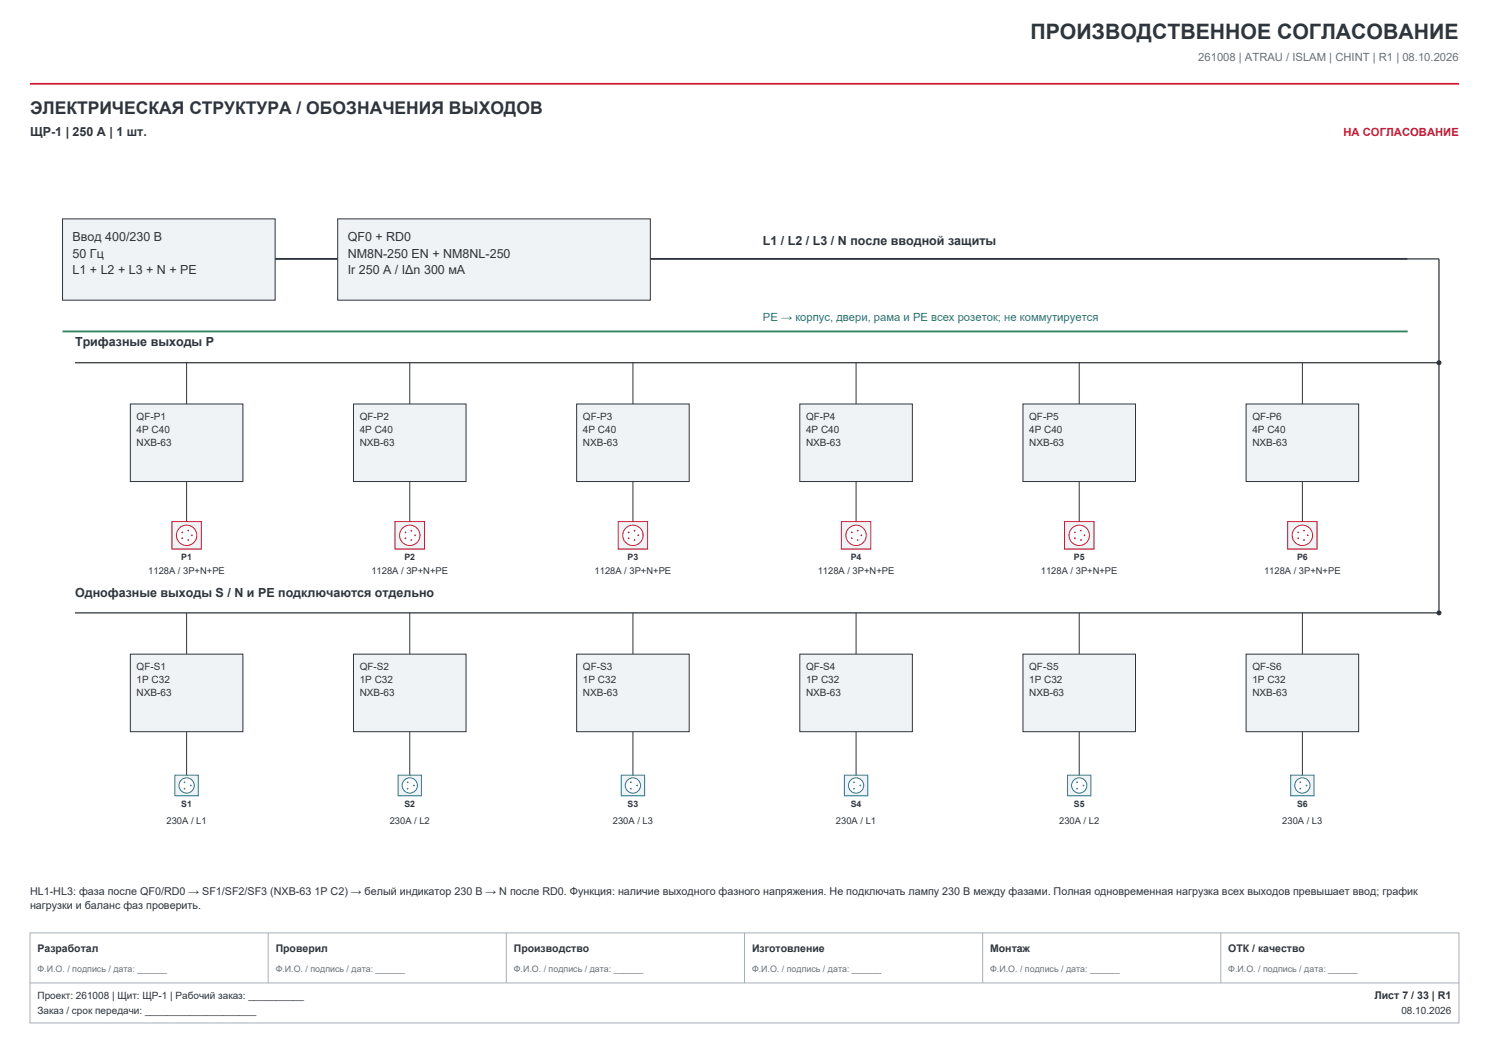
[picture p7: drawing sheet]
<svg xmlns="http://www.w3.org/2000/svg" width="420mm" height="297mm" viewBox="0 0 420 297" stroke-linecap="round" stroke-linejoin="round" font-family="sans-serif">
<path d="M8.5 23.6h403" fill="none" stroke="#d11935" stroke-width=".49"/>
<path d="M8.5 263.1h403v25.4h-403z" fill-rule="evenodd" fill="#fff" stroke="#a7b0b7" stroke-width=".28"/>
<path d="M8.5 277.2h403M75.6 263.1v14.1M142.8 263.1v14.1M210 263.1v14.1M277.2 263.1v14.1M344.4 263.1v14.1" fill="none" stroke="#a7b0b7" stroke-width=".28"/>
<g fill="#f0f3f5" stroke="#2f353c" stroke-width=".28">
<path d="M17.6 61.7h60v23h-60z" fill-rule="evenodd"/>
<path d="M95.2 61.7h88.2v23h-88.2z" fill-rule="evenodd"/>
</g>
<path d="M77.6 73h17.6M183.4 73h213.7" fill="none" stroke="#2f353c" stroke-width=".53"/>
<path d="M17.6 93.5h379.5" fill="none" stroke="#31835e" stroke-width=".53"/>
<path d="M397.1 73h8.8v99.9" fill="none" stroke="#2f353c" stroke-width=".35"/>
<path d="M52.6 102.3v11.6" fill="none" stroke="#2f353c" stroke-width=".28"/>
<path d="M36.8 113.9h31.7v21.9h-31.7z" fill-rule="evenodd" fill="#f0f3f5" stroke="#2f353c" stroke-width=".28"/>
<path d="M52.6 135.8v15.2" fill="none" stroke="#2f353c" stroke-width=".28"/>
<path d="M48.5 147.1h8.3v7.8h-8.3z" fill-rule="evenodd" fill="#f0f3f5" stroke="#d11935" stroke-width=".28"/>
<circle cx="52.6" cy="151" r="2.87" fill="#fff" stroke="#d11935" stroke-width=".28"/>
<g fill="#d11935">
<circle cx="54.1" cy="151" r=".25"/>
<circle cx="53.1" cy="149.7" r=".25"/>
<circle cx="51.4" cy="150.2" r=".25"/>
<circle cx="51.4" cy="151.8" r=".25"/>
<circle cx="53.1" cy="152.3" r=".25"/>
</g>
<path d="M115.6 102.3v11.6" fill="none" stroke="#2f353c" stroke-width=".28"/>
<path d="M99.7 113.9h31.8v21.9h-31.8z" fill-rule="evenodd" fill="#f0f3f5" stroke="#2f353c" stroke-width=".28"/>
<path d="M115.6 135.8v15.2" fill="none" stroke="#2f353c" stroke-width=".28"/>
<path d="M111.4 147.1h8.3v7.8h-8.3z" fill-rule="evenodd" fill="#f0f3f5" stroke="#d11935" stroke-width=".28"/>
<circle cx="115.6" cy="151" r="2.87" fill="#fff" stroke="#d11935" stroke-width=".28"/>
<g fill="#d11935">
<circle cx="117.1" cy="151" r=".25"/>
<circle cx="116" cy="149.7" r=".25"/>
<circle cx="114.4" cy="150.2" r=".25"/>
<circle cx="114.4" cy="151.8" r=".25"/>
<circle cx="116" cy="152.3" r=".25"/>
</g>
<path d="M178.5 102.3v11.6" fill="none" stroke="#2f353c" stroke-width=".28"/>
<path d="M162.7 113.9h31.7v21.9h-31.7z" fill-rule="evenodd" fill="#f0f3f5" stroke="#2f353c" stroke-width=".28"/>
<path d="M178.5 135.8v15.2" fill="none" stroke="#2f353c" stroke-width=".28"/>
<path d="M174.4 147.1h8.3v7.8h-8.3z" fill-rule="evenodd" fill="#f0f3f5" stroke="#d11935" stroke-width=".28"/>
<circle cx="178.5" cy="151" r="2.87" fill="#fff" stroke="#d11935" stroke-width=".28"/>
<g fill="#d11935">
<circle cx="180" cy="151" r=".25"/>
<circle cx="179" cy="149.7" r=".25"/>
<circle cx="177.3" cy="150.2" r=".25"/>
<circle cx="177.3" cy="151.8" r=".25"/>
<circle cx="179" cy="152.3" r=".25"/>
</g>
<path d="M241.5 102.3v11.6" fill="none" stroke="#2f353c" stroke-width=".28"/>
<path d="M225.6 113.9h31.7v21.9h-31.7z" fill-rule="evenodd" fill="#f0f3f5" stroke="#2f353c" stroke-width=".28"/>
<path d="M241.5 135.8v15.2" fill="none" stroke="#2f353c" stroke-width=".28"/>
<path d="M237.3 147.1h8.3v7.8h-8.3z" fill-rule="evenodd" fill="#f0f3f5" stroke="#d11935" stroke-width=".28"/>
<circle cx="241.5" cy="151" r="2.87" fill="#fff" stroke="#d11935" stroke-width=".28"/>
<g fill="#d11935">
<circle cx="243" cy="151" r=".25"/>
<circle cx="241.9" cy="149.7" r=".25"/>
<circle cx="240.3" cy="150.2" r=".25"/>
<circle cx="240.3" cy="151.8" r=".25"/>
<circle cx="241.9" cy="152.3" r=".25"/>
</g>
<path d="M304.4 102.3v11.6" fill="none" stroke="#2f353c" stroke-width=".28"/>
<path d="M288.5 113.9h31.8v21.9h-31.8z" fill-rule="evenodd" fill="#f0f3f5" stroke="#2f353c" stroke-width=".28"/>
<path d="M304.4 135.8v15.2" fill="none" stroke="#2f353c" stroke-width=".28"/>
<path d="M300.3 147.1h8.3v7.8h-8.3z" fill-rule="evenodd" fill="#f0f3f5" stroke="#d11935" stroke-width=".28"/>
<circle cx="304.4" cy="151" r="2.87" fill="#fff" stroke="#d11935" stroke-width=".28"/>
<g fill="#d11935">
<circle cx="305.9" cy="151" r=".25"/>
<circle cx="304.9" cy="149.7" r=".25"/>
<circle cx="303.2" cy="150.2" r=".25"/>
<circle cx="303.2" cy="151.8" r=".25"/>
<circle cx="304.9" cy="152.3" r=".25"/>
</g>
<path d="M367.4 102.3v11.6" fill="none" stroke="#2f353c" stroke-width=".28"/>
<path d="M351.5 113.9h31.7v21.9h-31.7z" fill-rule="evenodd" fill="#f0f3f5" stroke="#2f353c" stroke-width=".28"/>
<path d="M367.4 135.8v15.2" fill="none" stroke="#2f353c" stroke-width=".28"/>
<path d="M363.2 147.1h8.3v7.8h-8.3z" fill-rule="evenodd" fill="#f0f3f5" stroke="#d11935" stroke-width=".28"/>
<circle cx="367.4" cy="151" r="2.87" fill="#fff" stroke="#d11935" stroke-width=".28"/>
<g fill="#d11935">
<circle cx="368.9" cy="151" r=".25"/>
<circle cx="367.8" cy="149.7" r=".25"/>
<circle cx="366.2" cy="150.2" r=".25"/>
<circle cx="366.2" cy="151.8" r=".25"/>
<circle cx="367.8" cy="152.3" r=".25"/>
</g>
<path d="M21.2 102.3h384.7" fill="none" stroke="#2f353c" stroke-width=".35"/>
<circle cx="405.9" cy="102.3" r=".71" fill="#2f353c"/>
<path d="M52.6 172.9v11.6" fill="none" stroke="#2f353c" stroke-width=".28"/>
<path d="M36.8 184.5h31.7v21.9h-31.7z" fill-rule="evenodd" fill="#f0f3f5" stroke="#2f353c" stroke-width=".28"/>
<path d="M52.6 206.4v15.1" fill="none" stroke="#2f353c" stroke-width=".28"/>
<path d="M49.3 218.6h6.6v5.9h-6.6z" fill-rule="evenodd" fill="#f0f3f5" stroke="#2273ac" stroke-width=".28"/>
<circle cx="52.6" cy="221.5" r="2.15" fill="#fff" stroke="#2273ac" stroke-width=".28"/>
<g fill="#2273ac">
<circle cx="53.8" cy="221.5" r=".25"/>
<circle cx="52" cy="220.6" r=".25"/>
<circle cx="52" cy="222.5" r=".25"/>
</g>
<path d="M115.6 172.9v11.6" fill="none" stroke="#2f353c" stroke-width=".28"/>
<path d="M99.7 184.5h31.8v21.9h-31.8z" fill-rule="evenodd" fill="#f0f3f5" stroke="#2f353c" stroke-width=".28"/>
<path d="M115.6 206.4v15.1" fill="none" stroke="#2f353c" stroke-width=".28"/>
<path d="M112.3 218.6h6.6v5.9h-6.6z" fill-rule="evenodd" fill="#f0f3f5" stroke="#2273ac" stroke-width=".28"/>
<circle cx="115.6" cy="221.5" r="2.15" fill="#fff" stroke="#2273ac" stroke-width=".28"/>
<g fill="#2273ac">
<circle cx="116.8" cy="221.5" r=".25"/>
<circle cx="115" cy="220.6" r=".25"/>
<circle cx="115" cy="222.5" r=".25"/>
</g>
<path d="M178.5 172.9v11.6" fill="none" stroke="#2f353c" stroke-width=".28"/>
<path d="M162.7 184.5h31.7v21.9h-31.7z" fill-rule="evenodd" fill="#f0f3f5" stroke="#2f353c" stroke-width=".28"/>
<path d="M178.5 206.4v15.1" fill="none" stroke="#2f353c" stroke-width=".28"/>
<path d="M175.2 218.6h6.6v5.9h-6.6z" fill-rule="evenodd" fill="#f0f3f5" stroke="#2273ac" stroke-width=".28"/>
<circle cx="178.5" cy="221.5" r="2.15" fill="#fff" stroke="#2273ac" stroke-width=".28"/>
<g fill="#2273ac">
<circle cx="179.7" cy="221.5" r=".25"/>
<circle cx="177.9" cy="220.6" r=".25"/>
<circle cx="177.9" cy="222.5" r=".25"/>
</g>
<path d="M241.5 172.9v11.6" fill="none" stroke="#2f353c" stroke-width=".28"/>
<path d="M225.6 184.5h31.7v21.9h-31.7z" fill-rule="evenodd" fill="#f0f3f5" stroke="#2f353c" stroke-width=".28"/>
<path d="M241.5 206.4v15.1" fill="none" stroke="#2f353c" stroke-width=".28"/>
<path d="M238.2 218.6h6.6v5.9h-6.6z" fill-rule="evenodd" fill="#f0f3f5" stroke="#2273ac" stroke-width=".28"/>
<circle cx="241.5" cy="221.5" r="2.15" fill="#fff" stroke="#2273ac" stroke-width=".28"/>
<g fill="#2273ac">
<circle cx="242.7" cy="221.5" r=".25"/>
<circle cx="240.9" cy="220.6" r=".25"/>
<circle cx="240.9" cy="222.5" r=".25"/>
</g>
<path d="M304.4 172.9v11.6" fill="none" stroke="#2f353c" stroke-width=".28"/>
<path d="M288.5 184.5h31.8v21.9h-31.8z" fill-rule="evenodd" fill="#f0f3f5" stroke="#2f353c" stroke-width=".28"/>
<path d="M304.4 206.4v15.1" fill="none" stroke="#2f353c" stroke-width=".28"/>
<path d="M301.1 218.6h6.6v5.9h-6.6z" fill-rule="evenodd" fill="#f0f3f5" stroke="#2273ac" stroke-width=".28"/>
<circle cx="304.4" cy="221.5" r="2.15" fill="#fff" stroke="#2273ac" stroke-width=".28"/>
<g fill="#2273ac">
<circle cx="305.6" cy="221.5" r=".25"/>
<circle cx="303.8" cy="220.6" r=".25"/>
<circle cx="303.8" cy="222.5" r=".25"/>
</g>
<path d="M367.4 172.9v11.6" fill="none" stroke="#2f353c" stroke-width=".28"/>
<path d="M351.5 184.5h31.7v21.9h-31.7z" fill-rule="evenodd" fill="#f0f3f5" stroke="#2f353c" stroke-width=".28"/>
<path d="M367.4 206.4v15.1" fill="none" stroke="#2f353c" stroke-width=".28"/>
<path d="M364.1 218.6h6.6v5.9h-6.6z" fill-rule="evenodd" fill="#f0f3f5" stroke="#2273ac" stroke-width=".28"/>
<circle cx="367.4" cy="221.5" r="2.15" fill="#fff" stroke="#2273ac" stroke-width=".28"/>
<g fill="#2273ac">
<circle cx="368.5" cy="221.5" r=".25"/>
<circle cx="366.8" cy="220.6" r=".25"/>
<circle cx="366.8" cy="222.5" r=".25"/>
</g>
<path d="M21.2 172.9h384.7" fill="none" stroke="#2f353c" stroke-width=".35"/>
<circle cx="405.9" cy="172.9" r=".71" fill="#2f353c"/>
<text font-size="6" fill="#2f353c" x="290.7" y="10.9">ПРОИЗВОДСТВЕННОЕ СОГЛАСОВАНИЕ</text>
<text font-size="4.9" fill="#2f353c" x="8.5" y="32.1">ЭЛЕКТРИЧЕСКАЯ СТРУКТУРА / ОБОЗНАЧЕНИЯ ВЫХОДОВ</text>
<g font-size="3.5" fill="#2f353c">
<text x="8.5" y="38.5">ЩР-1 | 250 А | 1 шт.</text>
<text x="20.5" y="68.1">Ввод 400/230 В</text>
<text x="98.1" y="68.1">QF0 + RD0</text>
<text x="215.2" y="69.1">L1 / L2 / L3 / N после вводной защиты</text>
<text x="20.5" y="72.7">50 Гц</text>
<text x="20.5" y="77.3">L1 + L2 + L3 + N + PE</text>
<text x="98.1" y="72.7">NM8N-250 EN + NM8NL-250</text>
<text x="98.1" y="77.3">Ir 250 А / IΔn 300 мА</text>
<text x="21.2" y="97.7">Трифазные выходы P</text>
<text x="21.2" y="168.3">Однофазные выходы S / N и PE подключаются отдельно</text>
</g>
<text font-size="3.2" fill="#66717b" x="338" y="17.3">261008 | ATRАU / ISLAM | CHINT | R1 | 08.10.2026</text>
<text font-size="3.2" fill="#d11935" x="378.9" y="38.5">НА СОГЛАСОВАНИЕ</text>
<text font-size="3.2" fill="#31835e" x="215.2" y="90.7">PE → корпус, двери, рама и PE всех розеток; не коммутируется</text>
<g font-size="3" fill="#2f353c">
<text x="8.5" y="252.4">HL1-HL3: фаза после QF0/RD0 → SF1/SF2/SF3 (NXB-63 1P C2) → белый индикатор 230 В → N после RD0. Функция: наличие выходного фазного напряжения. Не подключать лампу 230 В между фазами. Полная одновременная нагрузка всех выходов превышает ввод; график</text>
<text x="8.5" y="256.4">нагрузки и баланс фаз проверить.</text>
<text x="10.6" y="268.4">Разработал</text>
<text x="77.8" y="268.4">Проверил</text>
<text x="144.9" y="268.4">Производство</text>
<text x="212.1" y="268.4">Изготовление</text>
<text x="279.3" y="268.4">Монтаж</text>
<text x="346.5" y="268.4">ОТК / качество</text>
<text x="387.7" y="281.8">Лист 7 / 33 | R1</text>
</g>
<g font-size="2.8" fill="#2f353c">
<text x="38.5" y="118.5">QF-P1</text>
<text x="101.5" y="118.5">QF-P2</text>
<text x="164.4" y="118.5">QF-P3</text>
<text x="227.4" y="118.5">QF-P4</text>
<text x="290.3" y="118.5">QF-P5</text>
<text x="353.3" y="118.5">QF-P6</text>
<text x="38.5" y="122.2">4P C40</text>
<text x="38.5" y="125.9">NXB-63</text>
<text x="101.5" y="122.2">4P C40</text>
<text x="101.5" y="125.9">NXB-63</text>
<text x="164.4" y="122.2">4P C40</text>
<text x="164.4" y="125.9">NXB-63</text>
<text x="227.4" y="122.2">4P C40</text>
<text x="227.4" y="125.9">NXB-63</text>
<text x="290.3" y="122.2">4P C40</text>
<text x="290.3" y="125.9">NXB-63</text>
<text x="353.3" y="122.2">4P C40</text>
<text x="353.3" y="125.9">NXB-63</text>
<text x="38.5" y="189.1">QF-S1</text>
<text x="101.5" y="189.1">QF-S2</text>
<text x="164.4" y="189.1">QF-S3</text>
<text x="227.4" y="189.1">QF-S4</text>
<text x="290.3" y="189.1">QF-S5</text>
<text x="353.3" y="189.1">QF-S6</text>
<text x="38.5" y="192.8">1P C32</text>
<text x="38.5" y="196.4">NXB-63</text>
<text x="101.5" y="192.8">1P C32</text>
<text x="101.5" y="196.4">NXB-63</text>
<text x="164.4" y="192.8">1P C32</text>
<text x="164.4" y="196.4">NXB-63</text>
<text x="227.4" y="192.8">1P C32</text>
<text x="227.4" y="196.4">NXB-63</text>
<text x="290.3" y="192.8">1P C32</text>
<text x="290.3" y="196.4">NXB-63</text>
<text x="353.3" y="192.8">1P C32</text>
<text x="353.3" y="196.4">NXB-63</text>
<text x="10.6" y="281.8">Проект: 261008 | Щит: ЩР-1 | Рабочий заказ: __________</text>
<text x="10.6" y="286.1">Заказ / срок передачи: ____________________</text>
<text x="395.3" y="286.1">08.10.2026</text>
</g>
<g font-size="2.6" fill="#2f353c">
<text x="41.8" y="161.9">1128A / 3P+N+PE</text>
<text x="104.8" y="161.9">1128A / 3P+N+PE</text>
<text x="167.7" y="161.9">1128A / 3P+N+PE</text>
<text x="230.7" y="161.9">1128A / 3P+N+PE</text>
<text x="293.6" y="161.9">1128A / 3P+N+PE</text>
<text x="356.5" y="161.9">1128A / 3P+N+PE</text>
<text x="47" y="232.5">230A / L1</text>
<text x="109.9" y="232.5">230A / L2</text>
<text x="172.9" y="232.5">230A / L3</text>
<text x="235.8" y="232.5">230A / L1</text>
<text x="298.8" y="232.5">230A / L2</text>
<text x="361.7" y="232.5">230A / L3</text>
</g>
<g font-size="2.5" fill="#2f353c">
<text x="51.1" y="158">P1</text>
<text x="114.1" y="158">P2</text>
<text x="177" y="158">P3</text>
<text x="240" y="158">P4</text>
<text x="302.9" y="158">P5</text>
<text x="365.9" y="158">P6</text>
<text x="51.1" y="227.6">S1</text>
<text x="114.1" y="227.6">S2</text>
<text x="177" y="227.6">S3</text>
<text x="240" y="227.6">S4</text>
<text x="302.9" y="227.6">S5</text>
<text x="365.9" y="227.6">S6</text>
</g>
<g font-size="2.5" fill="#66717b">
<text x="10.6" y="274.1">Ф.И.О. / подпись / дата: ______</text>
<text x="77.8" y="274.1">Ф.И.О. / подпись / дата: ______</text>
<text x="144.9" y="274.1">Ф.И.О. / подпись / дата: ______</text>
<text x="212.1" y="274.1">Ф.И.О. / подпись / дата: ______</text>
<text x="279.3" y="274.1">Ф.И.О. / подпись / дата: ______</text>
<text x="346.5" y="274.1">Ф.И.О. / подпись / дата: ______</text>
</g>
</svg>
